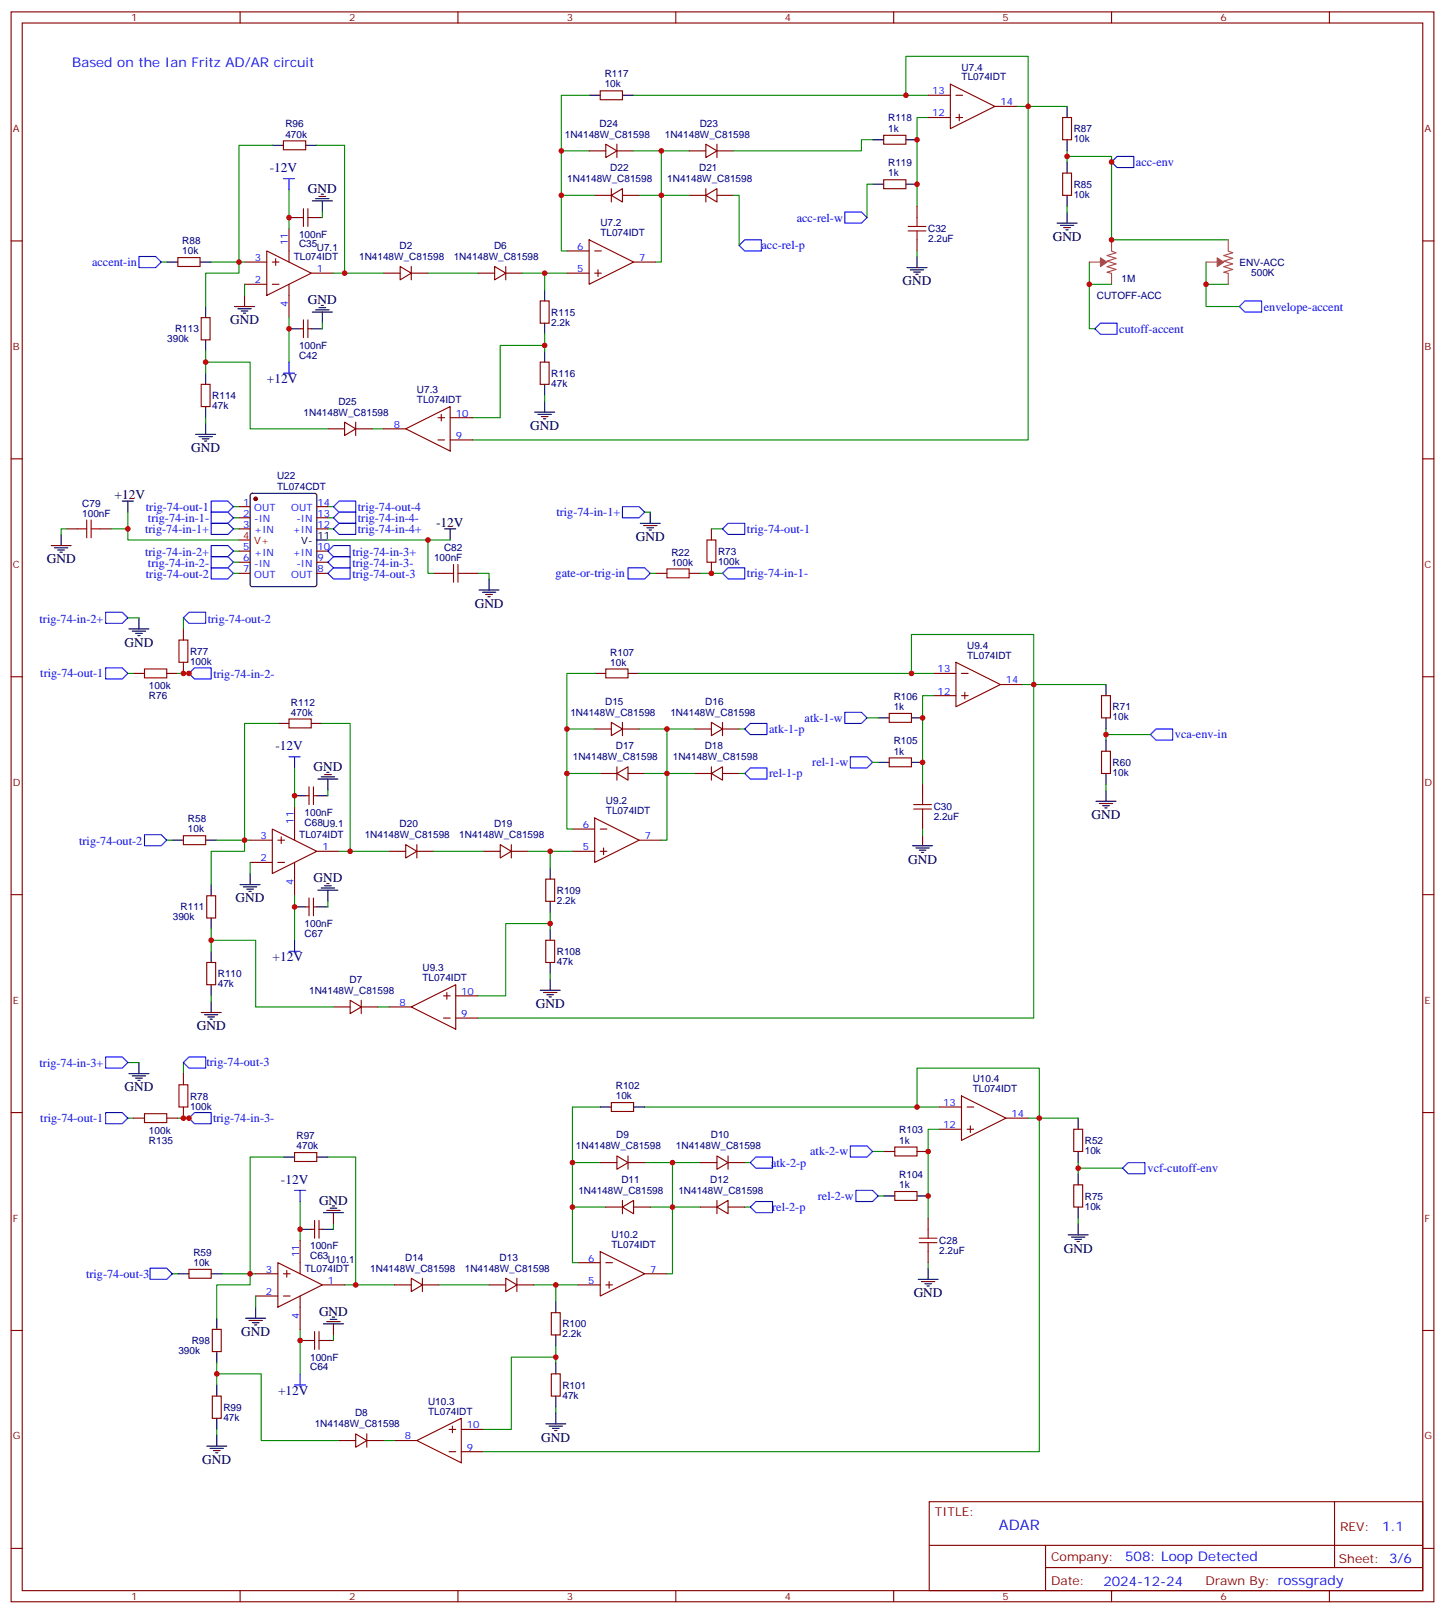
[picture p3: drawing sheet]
<svg xmlns="http://www.w3.org/2000/svg" width="459mm" height="512mm" viewBox="0 0 459 512" stroke-linecap="round" stroke-linejoin="round" font-family="sans-serif">
<g fill="none" stroke="#870000" stroke-width=".35">
<path d="M3.5 3.8h451.6v504.4h-451.6zM7.1 7.3h444.5v497.4h-444.5zM76.2 3.8v3.5M145.3 3.8v3.5M214.5 3.8v3.5M283.6 3.8v3.5M352.8 3.8v3.5M421.9 3.8v3.5M190.5 28.8h7.1v2.8h-7.1zM294.6 30.2h7M294.6 37.3h7M301.6 26.7l14.1 7.1-14.1 7z"/>
<path d="M303.4 30.2h2.1M303.4 37.3h2.1M304.4 36.2v2.1M315.7 33.8h7.1M337.3 37.3h2.8v7h-2.8zM90 44.7h7v2.8h-7zM187 47.9h5.3M192.3 45.8l3.5 2.1-3.5 2.1zM194 59.9v4.2M195.8 45.8v4.2M195.8 47.9h5.3M218.7 47.9h5.3"/>
<path d="M224 45.8l3.5 2.1-3.5 2.1zM224 59.9v4.2M227.5 45.8v4.2M227.5 47.9h5.3M280.5 42.9h7v2.9h-7zM280.5 57h7v2.9h-7zM337.3 54.9h2.8v7.1h-2.8zM3.5 76.4h3.6M84.7 79.6l14.1 7.1-14.1 7zM91.7 72.6v10.5M95.2 69h1.1M96.3 66.2v5.7"/>
<path d="M97.7 66.2v5.7M97.7 69h1.1M179.9 79.6h7.1M187 76.1l14.1 7-14.1 7.1zM188.7 62h5.3M188.7 79.6h2.2M194 62l3.6-2.1v4.2zM197.6 62h5.2M218.7 62h5.3M224 62l3.5-2.1v4.2zM227.5 62h5.3M291 65.5v3.5"/>
<path d="M291 76.1v3.5M451.6 76.4h3.5M56.4 81.7h7.1v2.9h-7.1zM77.6 90.2h7.1M77.6 83.1h7.1M86.4 90.2h2.1M86.4 83.1h2.1M87.5 82.1v2.1M91.7 90.2v10.6M98.8 86.7h7M121.7 86.7h5.3M127 84.6l3.5 2.1-3.5 2.1z"/>
<path d="M130.5 86.7h5.3M130.5 84.6v4.2M151.7 86.7h5.3M157 84.6l3.5 2.1-3.5 2.1zM160.5 86.7h5.3M160.5 84.6v4.2M171.4 95.5h2.9v7.1h-2.9zM179.9 86.7h7.1M188.7 86.7h2.2M189.8 85.6v2.1M201.1 83.1h7M63.9 100.8h2.8v7h-2.8z"/>
<path d="M95.2 104.3h1.1M96.3 101.5v5.6M97.7 101.5v5.6M97.7 104.3h1.1M171.4 114.9h2.9v7.1h-2.9zM63.9 122h2.8v7h-2.8zM104.1 136.1h5.3M109.4 133.9l3.5 2.2-3.5 2.1zM112.9 133.9v4.3M112.9 136.1h5.3M121.7 136.1h7.1M128.8 136.1l14.1-7.1v14.1z"/>
<path d="M139 139.6h2.1M139 132.5h2.1M140.1 131.5v2.1M142.9 139.6h7M142.9 132.5h7M3.5 145.6h3.6M451.6 145.6h3.5M21.2 167.8h3.5M31.7 167.8h3.6M75.8 160.8h3.6M75.8 164.3h3.6M75.8 167.8h3.6"/>
<path d="M75.8 174.9h3.6M75.8 178.4h3.6M100.5 160.8h3.6M100.5 164.3h3.6M100.5 167.8h3.6M100.5 174.9h3.6M100.5 178.4h3.6M225.8 167.8v3.5M225.8 178.4v3.5M58.2 199.6v3.5M75.8 181.9h3.6M100.5 181.9h3.6"/>
<path d="M137.6 181.9h3.5M148.2 181.9h3.5M208.1 181.9h3.6M218.7 181.9h3.5M3.5 214.7h3.6M42.3 213.7h3.6M52.9 213.7h3.5M58.2 210.1v3.6M192.3 212.3h7v2.8h-7zM296.3 213.7h7.1M303.4 210.1l14.1 7.1-14.1 7.1zM305.2 213.7h2.1"/>
<path d="M306.2 219.7v2.1M317.5 217.2h7.1M451.6 214.7h3.5M91.7 228.1h7.1v2.9h-7.1zM188.7 231.3h5.3M194 229.2l3.6 2.1-3.6 2.1zM197.6 231.3h5.2M197.6 229.2v4.2M220.5 231.3h5.3M225.8 229.2l3.5 2.1-3.5 2.1zM229.3 229.2v4.2M229.3 231.3h5.3"/>
<path d="M282.2 226.4h7.1v2.8h-7.1zM296.3 220.7h7.1M305.2 220.7h2.1M349.6 238.4h2.8v7h-2.8zM349.6 220.7h2.8v7.1h-2.8zM93.5 256v10.6M97 252.5h1.1M98.1 249.7v5.6M99.5 249.7v5.6M99.5 252.5h1M188.7 259.5l14.1 7.1-14.1 7zM190.5 245.4h5.3"/>
<path d="M195.8 245.4l3.5-2.1v4.2zM195.8 243.3v4.2M199.3 245.4h5.3M220.5 245.4h5.3M225.8 245.4l3.5-2.1v4.2zM225.8 243.3v4.2M229.3 245.4h5.3M282.2 240.5h7.1v2.8h-7.1zM292.8 249v3.5M292.8 259.5v3.6M58.2 265.2h7.1v2.8h-7.1zM79.4 266.6h7"/>
<path d="M79.4 273.6h7M86.4 263.1l14.1 7-14.1 7.1zM88.2 266.6h2.1M88.2 273.6h2.1M89.3 265.5v2.2M93.5 273.6v10.6M100.5 270.1h7.1M123.5 270.1h5.3M128.8 268l3.5 2.1-3.5 2.1zM132.3 270.1h5.3M132.3 268v4.2M153.5 270.1h5.2"/>
<path d="M158.7 268l3.6 2.1-3.6 2.1zM162.3 270.1h5.3M162.3 268v4.2M173.2 278.9h2.8v7.1h-2.8zM181.7 263.1h7M181.7 270.1h7M190.5 263.1h2.1M190.5 270.1h2.1M191.6 269.1v2.1M202.8 266.6h7.1M3.5 283.9h3.6M65.6 284.2h2.8v7.1h-2.8z"/>
<path d="M97 287.8h1.1M98.1 284.9v5.7M99.5 284.9v5.7M99.5 287.8h1M173.2 298.3h2.8v7.1h-2.8zM451.6 283.9h3.5M65.6 305.4h2.8v7.1h-2.8zM105.8 319.5h5.3M111.1 317.4l3.6 2.1-3.6 2.1zM114.7 319.5h5.2M114.7 317.4v4.2M123.5 319.5h7"/>
<path d="M130.5 319.5l14.1-7v14.1zM140.8 316h2.1M141.8 314.9v2.1M144.6 316h7.1M140.8 323h2.1M144.6 323h7.1M3.5 353h3.6M42.3 354.8h3.6M52.9 354.8h3.5M58.2 340.7v3.5M58.2 351.3v3.5M194 349.8h7.1v2.9h-7.1z"/>
<path d="M298.1 351.3h7.1M298.1 358.3h7.1M305.2 347.7l14.1 7.1-14.1 7zM306.9 351.3h2.1M306.9 358.3h2.1M308 357.3v2.1M319.3 354.8h7M340.8 358.3h2.8v7.1h-2.8zM451.6 353h3.5M93.5 365.7h7v2.8h-7zM190.5 368.9h5.3M195.8 366.8l3.5 2.1-3.5 2.1z"/>
<path d="M199.3 366.8v4.2M199.3 368.9h5.3M222.2 368.9h5.3M227.5 366.8l3.6 2.1-3.6 2.1zM231.1 368.9h5.3M231.1 366.8v4.2M284 378.1h7v2.8h-7zM284 364h7v2.8h-7zM340.8 376h2.8v7h-2.8zM95.2 393.6v10.6M98.8 390.1h1M99.8 387.2v5.7"/>
<path d="M101.2 387.2v5.7M101.2 390.1h1.1M190.5 397.1l14.1 7.1-14.1 7zM192.3 383h5.3M197.6 383l3.5-2.1v4.2zM197.6 380.9v4.2M201.1 383h5.3M222.2 383h5.3M227.5 383l3.6-2.1v4.2zM227.5 380.9v4.2M231.1 383h5.3M294.6 386.5v3.6"/>
<path d="M294.6 397.1v3.5M60 402.8h7v2.8h-7zM81.1 404.2h7.1M81.1 411.2h7.1M88.2 400.6l14.1 7.1-14.1 7.1zM90 404.2h2.1M90 411.2h2.1M91 403.1v2.1M95.2 411.2v10.6M102.3 407.7h7.1M125.2 407.7h5.3M130.5 405.6l3.6 2.1-3.6 2.1z"/>
<path d="M134.1 407.7h5.2M134.1 405.6v4.2M155.2 407.7h5.3M160.5 405.6l3.5 2.1-3.5 2.1zM164 407.7h5.3M164 405.6v4.2M175 416.5h2.8v7.1h-2.8zM183.4 400.6h7.1M183.4 407.7h7.1M192.3 400.6h2.1M192.3 407.7h2.1M193.3 406.6v2.2"/>
<path d="M204.6 404.2h7.1M3.5 422.2h3.6M67.4 421.8h2.8v7.1h-2.8zM98.8 425.3h1M99.8 422.5v5.7M101.2 422.5v5.7M101.2 425.3h1.1M175 435.9h2.8v7.1h-2.8zM451.6 422.2h3.5M67.4 443h2.8v7h-2.8zM107.6 457.1h5.3M112.9 455l3.5 2.1-3.5 2.1z"/>
<path d="M116.4 457.1h5.3M116.4 455v4.2M125.2 457.1h7.1M132.3 457.1l14.1-7.1v14.1zM142.5 453.6h2.1M143.6 452.5v2.1M146.4 453.6h7.1M142.5 460.6h2.1M146.4 460.6h7.1M294.9 476.5h156.7v28.2h-156.7zM423.5 476.5l.1 20.9M3.5 491.3h3.6"/>
<path d="M295 490.3h156.4M331.8 497.4h119.6M331.8 490.3v14.2M451.6 491.3h3.5M76.2 504.7v3.5M145.3 504.7v3.5M214.5 504.7v3.5M283.6 504.7v3.5M352.8 504.7v3.5M421.9 504.7v3.5"/>
</g>
<g fill="none" stroke="#000" stroke-width=".35">
<path d="M187 30.2h3.5M197.6 30.2h3.5M338.7 33.8v3.5M86.4 46.1h3.6M97 46.1h3.5M276.9 44.3h3.6M276.9 58.5h3.6M287.5 44.3h3.5M287.5 58.5h3.5M338.7 44.3v3.6M338.7 51.4v3.5M91.7 69h3.5"/>
<path d="M98.8 69h3.5M99.1 63.7h6.4M100.2 63h4.2M101.2 62.3h2.2M102 61.6h.7M102.3 63.7v3.6M335.5 70.8h6.3M336.5 71.5h4.3M337.6 72.2h2.1M338.3 72.9h.7M338.7 62v3.5M338.7 67.3v3.5"/>
<path d="M52.9 83.1h3.5M63.5 83.1h3.5M65.3 97.3v3.5M74.4 97.3h6.4M75.5 98h4.2M76.6 98.7h2.1M77.3 99.4h.7M77.6 93.7v3.6M99.1 99h6.4M100.2 98.3h4.2M101.2 97.6h2.2M102 96.9h.7"/>
<path d="M102.3 99v3.6M172.9 92v3.5M287.9 84.9h6.3M288.9 85.6h4.3M290 86.3h2.1M290.7 87h.7M291 81.4v3.5M65.3 107.8v3.6M65.3 118.4v3.6M91.7 104.3h3.5M98.8 104.3h3.5M172.9 102.6v3.5"/>
<path d="M172.9 111.4v3.5M62.1 137.8h6.3M63.1 138.5h4.3M64.2 139.2h2.1M64.9 139.9h.7M65.3 129v3.5M65.3 134.3v3.5M169.7 130.8h6.3M170.7 131.5h4.3M171.8 132.2h2.1M172.5 132.9h.7M172.9 122v3.5"/>
<path d="M172.9 127.2v3.6M38.8 159h3.5M40.6 159v3.5M79.6 156.7l.5-.2h19.7l.5 .2 .2 .5v28.3l-.2 .5-.5 .2h-19.7l-.5-.3-.2-.4v-28.3zM16.2 173.1h6.4M17.3 173.8h4.2M18.3 174.5h2.2M19 175.2h.8M19.4 169.6v3.5M100.5 171.3h3.6M141.1 167.8h3.5M142.9 167.8v3.5"/>
<path d="M203.2 166.1h6.3M204.3 166.8h4.2M205.3 167.5h2.1M206 168.2h.7M206.4 162.5v3.6M40.9 199.6h6.4M44.1 196v3.6M152 187.2h6.4M153.1 187.9h4.2M154.2 188.6h2.1M154.9 189.3h.7M155.2 183.7v3.5"/>
<path d="M42 200.3h4.2M43 201h2.2M43.7 201.7h.7M188.7 213.7h3.6M199.3 213.7h3.5M351 217.2v3.5M88.2 229.6h3.5M98.8 229.6h3.5M278.7 227.8h3.5M289.3 227.8h3.5M351 227.8v3.5M351 234.8v3.6"/>
<path d="M93.5 252.5h3.5M100.5 252.5h3.6M100.9 247.2h6.3M102 246.5h4.2M103 245.8h2.1M103.7 245.1h.7M104.1 247.2v3.5M278.7 241.9h3.5M289.3 241.9h3.5M347.8 254.2h6.4M348.9 255h4.2M350 255.7h2.1"/>
<path d="M350.7 256.4h.7M351 245.4v3.6M351 250.7v3.5M54.7 266.6h3.5M65.3 266.6h3.5M79.4 277.2v3.5M174.6 275.4v3.5M289.6 268.4h6.4M290.7 269.1h4.2M291.7 269.8h2.2M292.5 270.5h.7M292.8 264.8v3.6"/>
<path d="M67 280.7v3.5M67 291.3v3.5M76.2 280.7h6.3M77.3 281.4h4.2M78.3 282.1h2.1M79 282.8h.7M93.5 287.8h3.5M100.5 287.8h3.6M100.9 282.5h6.3M102 281.8h4.2M103 281.1h2.1M103.7 280.4h.7"/>
<path d="M104.1 282.5v3.5M174.6 286v3.5M174.6 294.8v3.5M67 301.9v3.5M67 312.5v3.5M67 317.7v3.6M171.4 314.2h6.4M172.5 314.9h4.2M173.6 315.6h2.1M174.3 316.3h.7M174.6 305.4v3.5M174.6 310.7v3.5"/>
<path d="M44.1 337.1v3.6M63.9 321.3h6.3M64.9 322h4.2M66 322.7h2.1M66.7 323.4h.7M40.9 340.7h6.4M42 341.4h4.2M43 342.1h2.2M43.7 342.8h.7M190.5 351.3h3.5M201.1 351.3h3.5M342.2 354.8v3.5"/>
<path d="M90 367.1h3.5M100.5 367.1h3.6M280.5 379.5h3.5M280.5 365.4h3.5M291 379.5h3.6M291 365.4h3.6M342.2 365.4v3.5M342.2 372.4v3.6M95.2 390.1h3.6M102.3 390.1h3.5M102.7 384.8h6.3M103.7 384.1h4.2"/>
<path d="M104.8 383.4h2.1M105.5 382.7h.7M105.8 384.8v3.5M339 391.8h6.4M340.1 392.5h4.2M341.1 393.2h2.2M341.8 393.9h.7M342.2 383v3.5M342.2 388.3v3.5M56.4 404.2h3.6M67 404.2h3.6M68.8 418.3v3.5"/>
<path d="M78 418.3h6.3M79 419h4.3M80.1 419.7h2.1M81.1 414.8v3.5M103.7 419.3h4.2M104.8 418.6h2.1M105.5 417.9h.7M176.4 413v3.5M291.4 405.9h6.3M292.5 406.6h4.2M293.5 407.4h2.1M294.2 408.1h.7"/>
<path d="M294.6 402.4v3.5M68.8 428.9v3.5M68.8 439.5v3.5M80.8 420.4h.7M95.2 425.3h3.6M102.3 425.3h3.5M102.7 420.1h6.3M105.8 420.1v3.5M176.4 423.6v3.5M176.4 432.4v3.5M65.6 458.9h6.4M66.7 459.6h4.2"/>
<path d="M68.8 450v3.6M68.8 455.3v3.6M173.2 451.8h6.4M174.3 452.5h4.2M175.3 453.2h2.1M176 453.9h.7M176.4 443v3.5M176.4 448.3v3.5M67.7 460.3h2.1M68.4 461h.7"/>
</g>
<g fill="none" stroke="#008700" stroke-width=".35">
<path d="M187 30.2h-8.8v17.7M201.1 30.2h93.5M287.5 30.2v-12.3h38.8v15.9h-3.5M294.6 37.3h-3.6v28.2M338.7 33.8h-12.4v105.8h-176.4M86.4 46.1h-10.6v40.6h-10.5v10.6M100.5 46.1h8.9v40.6h-3.6M187 47.9h-8.8v14.1M201.1 47.9h8.8v14.1h8.8M209.9 47.9h8.8M276.9 44.3h-3.5v3.6h-40.6M276.9 58.5h-1.7v10.5"/>
<path d="M338.7 49.6h14.1v26.5h37M338.7 47.9v3.5M91.7 60.2v12.4M102.3 67.3v1.7M188.7 62h-10.5v17.6h1.7M202.8 62h7.1v21.1h-1.8M232.8 62h1.8v15.9M291 79.6v1.8M338.7 65.5v1.8M51.2 83.1h1.7M67 83.1h10.6M77.6 90.2v3.5"/>
<path d="M109.4 86.7h12.3M135.8 86.7h15.9M165.8 86.7h14.1M172.9 86.7v5.3M345.7 83.1v21.2h1.8M345.7 90.2h7.1M382.8 83.1v14.2h10.5M382.8 90.2h7M65.3 114.9h14.1v21.2h24.7M65.3 111.4v7M91.7 100.8v14.1M102.3 102.6v1.7"/>
<path d="M172.9 109.6h-14.2v22.9h-8.8M172.9 106.1v5.3M65.3 132.5v1.8M118.2 136.1h3.5M172.9 125.5v1.7M21.2 167.8h-1.8v1.8M35.3 167.8h5.3M40.6 162.5v8.8h35.2M74.1 160.8h1.7M74.1 164.3h1.7M74.1 167.8h1.7M74.1 178.4h1.7"/>
<path d="M74.1 174.9h1.7M104.1 160.8h1.7M104.1 164.3h1.7M104.1 167.8h1.7M104.1 171.3h38.8M135.8 171.3v10.6h1.8M204.6 162.5h1.8M225.8 167.8h3.5M40.6 196h3.5M58.2 196v3.6M74.1 181.9h1.7M151.7 181.9h3.5v1.8"/>
<path d="M206.4 181.9h1.7M222.2 181.9h7.1M40.6 213.7h1.7M56.4 213.7h3.6M188.7 213.7h-8.8v17.6M202.8 213.7h93.5M289.3 213.7v-12.4h38.8v15.9h-3.5M351 217.2h-22.9v105.8h-176.4M88.2 229.6h-10.6v40.5h-10.6v10.6M102.3 229.6h8.8v40.5h-3.5M188.7 231.3h-8.8v14.1M202.8 231.3h8.9v14.1h8.8"/>
<path d="M211.7 231.3h8.8M234.6 231.3h1.8M275.2 227.8h3.5M296.3 220.7h-3.5v28.3M351 231.3v3.5M351 233.1h14.1M93.5 243.7v12.3M104.1 250.7v1.8M190.5 245.4h-10.6v17.7h1.8M204.6 245.4h7.1v21.2h-1.8M234.6 245.4h1.8M276.9 241.9h1.8"/>
<path d="M351 249v1.7M52.9 266.6h1.8M68.8 266.6h10.6M79.4 273.6v3.6M111.1 270.1h12.4M137.6 270.1h15.9M167.6 270.1h14.1M174.6 270.1v5.3M292.8 263.1v1.7M67 298.3h14.1v21.2h24.7M67 294.8v7.1M93.5 284.2v14.1"/>
<path d="M104.1 286v1.8M174.6 293.1h-14.1v22.9h-8.8M174.6 289.5v5.3M67 316v1.7M119.9 319.5h3.6M174.6 308.9v1.8M40.6 337.1h3.5M58.2 337.1v3.6M40.6 354.8h1.7M56.4 354.8h3.6M190.5 351.3h-8.8v17.6M204.6 351.3h93.5"/>
<path d="M291 351.3v-12.4h38.8v15.9h-3.5M298.1 358.3h-3.5v28.2M342.2 354.8h-12.4v105.8h-176.3M90 367.1h-10.6v40.6h-10.6v10.6M104.1 367.1h8.8v40.6h-3.5M190.5 368.9h-8.8v14.1M204.6 368.9h8.8v14.1h8.8M213.4 368.9h8.8M236.4 368.9h1.7M276.9 365.4h3.6M278.7 379.5h1.8M342.2 370.7h14.1"/>
<path d="M342.2 368.9v3.5M95.2 381.2v12.4M105.8 388.3v1.8M192.3 383h-10.6v17.6h1.7M206.4 383h7v21.2h-1.7M236.4 383h1.7M342.2 386.5v1.8M54.7 404.2h1.7M70.6 404.2h10.5M81.1 411.2v3.6M112.9 407.7h12.3M139.3 407.7h15.9"/>
<path d="M169.3 407.7h14.1M176.4 407.7v5.3M294.6 400.6v1.8M68.8 435.9h14.1v21.2h24.7M68.8 432.4v7.1M95.2 421.8v14.1M105.8 423.6v1.7M176.4 430.6h-14.1v23h-8.8M176.4 427.1v5.3M68.8 453.6v1.7M121.7 457.1h3.5M176.4 446.5v1.8"/>
</g>
<g fill="none" stroke="#00f" stroke-width=".35">
<path d="M90 56.7h3.5M91.7 56.7v3.5M354.5 49.6h5.3v3.6h-5.3l-1.7-1.8zM236.4 76.1h5.3v3.5h-5.3l-1.8-1.7zM268.1 67.3h5.3l1.8 1.7-1.8 1.8h-5.3zM44.1 81.4h5.3l1.8 1.7-1.8 1.8h-5.3zM395.1 95.5h5.3v3.5h-5.3l-1.8-1.7zM90 118.4h3.5M91.7 114.9v3.5M349.2 102.6h5.3v3.5h-5.3l-1.7-1.8zM67 159h5.3l1.8 1.8-1.8 1.7h-5.3zM107.6 159h5.3v3.5h-5.3l-1.8-1.7z"/>
<path d="M67 166.1h5.3l1.8 1.7-1.8 1.8h-5.3zM67 162.5h5.3l1.8 1.8-1.8 1.8h-5.3zM67 173.1h5.3l1.8 1.8-1.8 1.7h-5.3zM67 176.6h5.3l1.8 1.8-1.8 1.8h-5.3zM104.1 174.9l1.7-1.8h5.3v3.5h-5.3zM104.1 178.4l1.7-1.8h5.3v3.6h-5.3zM107.6 162.5h5.3v3.6h-5.3l-1.8-1.8zM107.6 166.1h5.3v3.5h-5.3l-1.8-1.8zM197.6 160.8h5.2l1.8 1.7-1.8 1.8h-5.2zM231.1 166.1h5.3v3.5h-5.3l-1.8-1.8zM33.5 194.3h5.3l1.8 1.7-1.8 1.8h-5.3zM58.2 196l1.8-1.7h5.3v3.5h-5.3z"/>
<path d="M67 180.2h5.3l1.8 1.7-1.8 1.8h-5.3zM104.1 181.9l1.7-1.7h5.3v3.5h-5.3zM199.3 180.2h5.3l1.8 1.7-1.8 1.8h-5.3zM229.3 181.9l1.8-1.7h5.3v3.5h-5.3zM33.5 211.9h5.3l1.8 1.8-1.8 1.7h-5.3zM60 213.7l1.7-1.8h5.3v3.5h-5.3zM238.1 229.6h5.3v3.5h-5.3l-1.7-1.8zM268.1 226h5.3l1.8 1.8-1.8 1.8h-5.3zM366.9 231.3h5.3v3.5h-5.3l-1.8-1.7zM91.7 240.1h3.5M93.5 240.1v3.6M236.4 245.4l1.7-1.7h5.3v3.5h-5.3z"/>
<path d="M269.9 240.1h5.3l1.7 1.8-1.7 1.8h-5.3zM45.9 264.8h5.3l1.7 1.8-1.7 1.8h-5.3zM93.5 298.3v3.6M91.7 301.9h3.5M33.5 335.4h5.3l1.8 1.7-1.8 1.8h-5.3zM58.2 337.1l1.8-1.7h5.3v3.5h-5.3zM33.5 353h5.3l1.8 1.8-1.8 1.8h-5.3zM61.7 353h5.3v3.6h-5.3l-1.7-1.8zM93.5 377.7h3.5M95.2 377.7v3.5M239.9 367.1h5.3v3.6h-5.3l-1.8-1.8zM269.9 363.6h5.3l1.7 1.8-1.7 1.7h-5.3z"/>
<path d="M271.6 377.7h5.3l1.8 1.8-1.8 1.7h-5.3zM358.1 368.9h5.3v3.5h-5.3l-1.8-1.7zM238.1 383l1.8-1.8h5.3v3.6h-5.3zM47.6 402.4h5.3l1.8 1.8-1.8 1.7h-5.3zM93.5 439.5h3.5M95.2 435.9v3.6"/>
</g>
<circle cx="81.1" cy="158.3" r=".53" fill="#870000" stroke="#870000" stroke-width=".35"/>
<path d="M75.8 171.3h3.6" fill="none" stroke="#f00" stroke-width=".35"/>
<g fill="none" stroke="#a10000" stroke-width=".35">
<path d="M288.2 71.9h5.7M288.2 73.3h5.7M291 69v2.9M291 73.3v2.8M24.7 167.8h2.8M27.5 165v5.6M28.9 167.8h2.8M28.9 165v5.6M143.9 179.1v5.6M145.3 179.1v5.6M224.4 171.3h2.8v7.1h-2.8zM141.1 181.9h2.8"/>
<path d="M145.3 181.9h2.9M211.7 180.5h7v2.8h-7zM45.9 212.3h7v2.8h-7zM56.8 203.1h2.8v7h-2.8zM290 255.3h5.6M290 256.7h5.6M292.8 252.5v2.8M292.8 256.7v2.8M45.9 353.4h7v2.8h-7zM56.8 344.2h2.8v7.1h-2.8zM291.7 392.9h5.7M291.7 394.3h5.7"/>
<path d="M294.6 390.1v2.8M294.6 394.3v2.8"/>
</g>
<path d="M352.8 76.1v3.5M352.8 79.7l1.4 .5-2.8 .9 2.8 .9-2.8 .9 2.8 .8-2.8 .9 2.8 .9-2.8 .9 1.4 .3v3.5M389.8 76.1v3.5M389.8 79.7l1.4 .5-2.8 .9 2.8 .9-2.8 .9 2.8 .8-2.8 .9 2.8 .9-2.8 .9 1.4 .3v3.5M345.7 83.1h3.5M382.8 83.1h3.4" fill="none" stroke="#a64a4a" stroke-width=".35"/>
<g fill="#a64a4a" stroke="#a64a4a" stroke-width=".32">
<path d="M349.2 81.8l2.2 1.4-2.2 1.4z"/>
<path d="M386.3 81.8l2.1 1.4-2.1 1.4z"/>
</g>
<g fill="#c00">
<circle cx="93.5" cy="252.5" r=".88"/>
<circle cx="93.5" cy="287.8" r=".88"/>
<circle cx="77.6" cy="266.6" r=".88"/>
<circle cx="111.1" cy="270.1" r=".88"/>
<circle cx="179.9" cy="245.4" r=".88"/>
<circle cx="211.7" cy="245.4" r=".88"/>
<circle cx="211.7" cy="231.3" r=".88"/>
<circle cx="174.6" cy="270.1" r=".88"/>
<circle cx="67" cy="298.3" r=".88"/>
<circle cx="174.6" cy="293.1" r=".88"/>
<circle cx="179.9" cy="231.3" r=".88"/>
<circle cx="289.3" cy="213.7" r=".88"/>
<circle cx="328.1" cy="217.2" r=".88"/>
<circle cx="292.8" cy="227.8" r=".88"/>
<circle cx="292.8" cy="241.9" r=".88"/>
<circle cx="294.6" cy="379.5" r=".88"/>
<circle cx="294.6" cy="365.4" r=".88"/>
<circle cx="329.8" cy="354.8" r=".88"/>
<circle cx="291" cy="351.3" r=".88"/>
<circle cx="181.7" cy="368.9" r=".88"/>
<circle cx="176.4" cy="430.6" r=".88"/>
<circle cx="68.8" cy="435.9" r=".88"/>
<circle cx="176.4" cy="407.7" r=".88"/>
<circle cx="213.4" cy="368.9" r=".88"/>
<circle cx="213.4" cy="383" r=".88"/>
<circle cx="181.7" cy="383" r=".88"/>
<circle cx="112.9" cy="407.7" r=".88"/>
<circle cx="79.4" cy="404.2" r=".88"/>
<circle cx="95.3" cy="425.3" r=".88"/>
<circle cx="95.3" cy="390.1" r=".88"/>
<circle cx="351" cy="233.1" r=".88"/>
<circle cx="342.2" cy="370.7" r=".88"/>
<circle cx="338.7" cy="49.6" r=".88"/>
<circle cx="91.7" cy="69" r=".88"/>
<circle cx="91.7" cy="104.3" r=".88"/>
<circle cx="75.8" cy="83.1" r=".88"/>
<circle cx="109.4" cy="86.7" r=".88"/>
<circle cx="178.2" cy="62" r=".88"/>
<circle cx="209.9" cy="62" r=".88"/>
<circle cx="209.9" cy="47.9" r=".88"/>
<circle cx="172.9" cy="86.7" r=".88"/>
<circle cx="65.3" cy="114.9" r=".88"/>
<circle cx="172.9" cy="109.6" r=".88"/>
<circle cx="178.2" cy="47.9" r=".88"/>
<circle cx="287.5" cy="30.2" r=".88"/>
<circle cx="326.3" cy="33.8" r=".88"/>
<circle cx="291" cy="44.3" r=".88"/>
<circle cx="291" cy="58.5" r=".88"/>
<circle cx="40.6" cy="167.8" r=".88"/>
<circle cx="135.8" cy="171.3" r=".88"/>
<circle cx="225.8" cy="181.9" r=".88"/>
<circle cx="58.2" cy="213.7" r=".88"/>
<circle cx="60" cy="213.7" r=".88"/>
<circle cx="60" cy="354.8" r=".88"/>
<circle cx="58.2" cy="354.8" r=".88"/>
<circle cx="352.8" cy="76.1" r=".88"/>
<circle cx="345.7" cy="90.2" r=".88"/>
<circle cx="382.8" cy="90.2" r=".88"/>
<circle cx="352.8" cy="51.4" r=".88"/>
</g>
<text font-size="4.6" fill="#00f" x="317" y="485.5">ADAR</text>
<g font-size="4.2" fill="#00f">
<text x="22.9" y="21.4">Based on the Ian Fritz AD/AR circuit</text>
<text x="438.7" y="485.8">1.1</text>
<text x="357.1" y="495.3">508: Loop Detected</text>
<text x="350.2" y="503.1">2024-12-24</text>
</g>
<g font-size="4.2" fill="#000080">
<text x="85.6" y="54.6">-12V</text>
<text x="84.7" y="121.6">+12V</text>
<text x="87.4" y="238.1">-12V</text>
<text x="86.5" y="305">+12V</text>
<text x="89.2" y="375.6">-12V</text>
<text x="88.3" y="442.6">+12V</text>
</g>
<g font-size="4.2">
<text x="97.7" y="61.3">GND</text>
<text x="334.1" y="76.4">GND</text>
<text x="286.5" y="90.6">GND</text>
<text x="97.7" y="96.6">GND</text>
<text x="73" y="102.9">GND</text>
<text x="168.3" y="136.4">GND</text>
<text x="60.7" y="143.5">GND</text>
<text x="36.3" y="158.3">+12V</text>
<text x="138.4" y="167.1">-12V</text>
<text x="201.8" y="171.7">GND</text>
<text x="14.8" y="178.8">GND</text>
<text x="150.7" y="192.9">GND</text>
<text x="39.5" y="205.2">GND</text>
<text x="99.5" y="244.7">GND</text>
<text x="346.5" y="259.9">GND</text>
<text x="288.2" y="274">GND</text>
<text x="99.5" y="280">GND</text>
<text x="74.8" y="286.3">GND</text>
<text x="170" y="319.9">GND</text>
<text x="62.4" y="326.9">GND</text>
<text x="39.5" y="346.3">GND</text>
<text x="101.2" y="382.3">GND</text>
<text x="337.6" y="397.5">GND</text>
<text x="290" y="411.6">GND</text>
<text x="101.2" y="417.6">GND</text>
<text x="76.6" y="423.9">GND</text>
<text x="171.8" y="457.4">GND</text>
<text x="64.2" y="464.5">GND</text>
</g>
<g font-size="3.9" fill="#00f">
<text x="360.5" y="52.6">acc-env</text>
<text x="252.9" y="70.3">acc-rel-w</text>
<text x="241.7" y="79.1">acc-rel-p</text>
<text x="29.2" y="84.4">accent-in</text>
<text x="401.1" y="98.5">envelope-accent</text>
<text x="355.2" y="105.6">cutoff-accent</text>
<text x="46.3" y="162">trig-74-out-1</text>
<text x="47" y="165.5">trig-74-in-1-</text>
<text x="113.6" y="165.5">trig-74-in-4-</text>
<text x="113.6" y="162">trig-74-out-4</text>
<text x="176.6" y="163.8">trig-74-in-1+</text>
<text x="46.1" y="169.1">trig-74-in-1+</text>
<text x="113.6" y="169.1">trig-74-in-4+</text>
<text x="237.1" y="169.1">trig-74-out-1</text>
<text x="46.1" y="176.4">trig-74-in-2+</text>
<text x="47" y="180">trig-74-in-2-</text>
<text x="111.8" y="176.4">trig-74-in-3+</text>
<text x="111.8" y="180">trig-74-in-3-</text>
<text x="46.3" y="183.5">trig-74-out-2</text>
<text x="111.8" y="183.5">trig-74-out-3</text>
<text x="176.4" y="183.2">gate-or-trig-in</text>
<text x="237.1" y="183.2">trig-74-in-1-</text>
<text x="12.6" y="197.6">trig-74-in-2+</text>
<text x="66" y="197.6">trig-74-out-2</text>
<text x="12.8" y="214.9">trig-74-out-1</text>
<text x="67.7" y="215.3">trig-74-in-2-</text>
<text x="244.1" y="232.6">atk-1-p</text>
<text x="255.4" y="229">atk-1-w</text>
<text x="372.9" y="234.3">vca-env-in</text>
<text x="257.8" y="243.1">rel-1-w</text>
<text x="244.1" y="246.7">rel-1-p</text>
<text x="25.1" y="268.2">trig-74-out-2</text>
<text x="12.6" y="338.4">trig-74-in-3+</text>
<text x="65.5" y="338.4">trig-74-out-3</text>
<text x="12.8" y="356">trig-74-out-1</text>
<text x="67.7" y="356">trig-74-in-3-</text>
<text x="244.7" y="370.2">atk-2-p</text>
<text x="257.1" y="366.6">atk-2-w</text>
<text x="364.2" y="371.9">vcf-cutoff-env</text>
<text x="259.6" y="380.8">rel-2-w</text>
<text x="245.1" y="384.3">rel-2-p</text>
<text x="27.3" y="405.4">trig-74-out-3</text>
</g>
<g font-size="3.9" fill="#800">
<text x="296.7" y="481.1">TITLE:</text>
<text x="425.3" y="485.8">REV:</text>
<text x="333.6" y="495.3">Company:</text>
<text x="425" y="495.9">Sheet: 3/6</text>
<text x="333.6" y="503">Date:</text>
<text x="382.6" y="503">Drawn By: rossgrady</text>
</g>
<g font-size="3.2" fill="#800">
<text x="41.6" y="6.8">1</text>
<text x="110.8" y="6.8">2</text>
<text x="179.9" y="6.8">3</text>
<text x="249.1" y="6.8">4</text>
<text x="318.2" y="6.8">5</text>
<text x="387.3" y="6.8">6</text>
<text x="4.1" y="41.9">A</text>
<text x="452.1" y="41.9">A</text>
<text x="4.1" y="111">B</text>
<text x="452.1" y="111">B</text>
<text x="4.1" y="180.2">C</text>
<text x="452.1" y="180.2">C</text>
<text x="4.1" y="249.3">D</text>
<text x="452.1" y="249.3">D</text>
<text x="4.1" y="318.5">E</text>
<text x="452.1" y="318.5">E</text>
<text x="4.1" y="387.6">F</text>
<text x="452.1" y="387.6">F</text>
<text x="4.1" y="456.7">G</text>
<text x="452.1" y="456.7">G</text>
<text x="41.6" y="507.7">1</text>
<text x="110.8" y="507.7">2</text>
<text x="179.9" y="507.7">3</text>
<text x="249.1" y="507.7">4</text>
<text x="318.2" y="507.7">5</text>
<text x="387.3" y="507.7">6</text>
</g>
<g font-size="3.2" fill="#000080">
<text x="305.2" y="22.4">U7.4</text>
<text x="191.9" y="27.8">10k</text>
<text x="191.9" y="24.6">R117</text>
<text x="305.2" y="25.5">TL074IDT</text>
<text x="90.6" y="40.4">R96</text>
<text x="190.3" y="40.2">D24</text>
<text x="222.1" y="40.2">D23</text>
<text x="281.9" y="41.9">1k</text>
<text x="281.9" y="38.5">R118</text>
<text x="340.8" y="42">R87</text>
<text x="90.6" y="43.6">470k</text>
<text x="179.3" y="43.7">1N4148W_C81598</text>
<text x="211" y="43.7">1N4148W_C81598</text>
<text x="340.8" y="45.1">10k</text>
<text x="281.9" y="52.6">R119</text>
<text x="180" y="57.8">1N4148W_C81598</text>
<text x="193.7" y="54.3">D22</text>
<text x="211.8" y="57.8">1N4148W_C81598</text>
<text x="221.9" y="54.3">D21</text>
<text x="281.9" y="56">1k</text>
<text x="340.8" y="59.6">R85</text>
<text x="340.8" y="62.8">10k</text>
<text x="190.5" y="71.8">U7.2</text>
<text x="57.9" y="77.5">R88</text>
<text x="94.9" y="75.4">100nF</text>
<text x="190.5" y="74.9">TL074IDT</text>
<text x="294.6" y="76.9">2.2uF</text>
<text x="294.6" y="73.7">C32</text>
<text x="57.9" y="80.7">10k</text>
<text x="93.2" y="82.5">TL074IDT</text>
<text x="94.9" y="78.5">C35</text>
<text x="100.5" y="79.6">U7.1</text>
<text x="114" y="82.5">1N4148W_C81598</text>
<text x="126.8" y="79">D2</text>
<text x="144" y="82.5">1N4148W_C81598</text>
<text x="156.8" y="79">D6</text>
<text x="355.9" y="89.6">1M</text>
<text x="393.4" y="84.3">ENV-ACC</text>
<text x="397.1" y="87.5">500K</text>
<text x="348.1" y="94.9">CUTOFF-ACC</text>
<text x="175" y="100.2">R115</text>
<text x="55.6" y="105.4">R113</text>
<text x="175" y="103.3">2.2k</text>
<text x="53.1" y="108.6">390k</text>
<text x="94.9" y="110.7">100nF</text>
<text x="94.9" y="113.8">C42</text>
<text x="175" y="119.6">R116</text>
<text x="132.3" y="124.8">U7.3</text>
<text x="175" y="122.7">47k</text>
<text x="67.4" y="129.8">47k</text>
<text x="67.4" y="126.6">R114</text>
<text x="96.4" y="131.9">1N4148W_C81598</text>
<text x="107.4" y="128.4">D25</text>
<text x="132.3" y="128">TL074IDT</text>
<text x="87.9" y="155.5">TL074CDT</text>
<text x="87.9" y="152.1">U22</text>
<text x="26.1" y="160.8">C79</text>
<text x="26.1" y="163.9">100nF</text>
<text x="137.7" y="178">100nF</text>
<text x="140.9" y="174.9">C82</text>
<text x="213.1" y="179.5">100k</text>
<text x="213.1" y="176.3">R22</text>
<text x="227.9" y="179.2">100k</text>
<text x="227.9" y="176">R73</text>
<text x="60.3" y="207.8">R77</text>
<text x="193.7" y="208">R107</text>
<text x="307" y="209">TL074IDT</text>
<text x="307" y="205.8">U9.4</text>
<text x="60.3" y="211">100k</text>
<text x="193.7" y="211.2">10k</text>
<text x="47.3" y="218.6">100k</text>
<text x="47.3" y="221.8">R76</text>
<text x="283.6" y="222">R106</text>
<text x="92.4" y="227.1">470k</text>
<text x="92.4" y="223.9">R112</text>
<text x="181" y="227.2">1N4148W_C81598</text>
<text x="192.1" y="223.6">D15</text>
<text x="212.8" y="227.2">1N4148W_C81598</text>
<text x="223.8" y="223.6">D16</text>
<text x="283.6" y="225.3">1k</text>
<text x="353.1" y="225.4">R71</text>
<text x="353.1" y="228.6">10k</text>
<text x="195.4" y="237.7">D17</text>
<text x="223.7" y="237.7">D18</text>
<text x="283.6" y="239.4">1k</text>
<text x="283.6" y="236.1">R105</text>
<text x="181.8" y="241.3">1N4148W_C81598</text>
<text x="213.5" y="241.3">1N4148W_C81598</text>
<text x="353.1" y="243">R60</text>
<text x="353.1" y="246.2">10k</text>
<text x="192.3" y="255.2">U9.2</text>
<text x="296.3" y="257.2">C30</text>
<text x="59.6" y="260.9">R58</text>
<text x="96.7" y="258.8">100nF</text>
<text x="96.7" y="262">C68U9.1</text>
<text x="126.8" y="262.4">D20</text>
<text x="156.8" y="262.4">D19</text>
<text x="192.3" y="258.3">TL074IDT</text>
<text x="296.3" y="260.3">2.2uF</text>
<text x="59.6" y="264.1">10k</text>
<text x="95" y="266">TL074IDT</text>
<text x="115.8" y="266">1N4148W_C81598</text>
<text x="145.8" y="266">1N4148W_C81598</text>
<text x="176.7" y="286.8">2.2k</text>
<text x="176.7" y="283.6">R109</text>
<text x="54.9" y="292.1">390k</text>
<text x="57.3" y="288.9">R111</text>
<text x="96.7" y="294.1">100nF</text>
<text x="96.7" y="297.2">C67</text>
<text x="176.7" y="303">R108</text>
<text x="69.1" y="310.1">R110</text>
<text x="110.9" y="311.8">D7</text>
<text x="134.1" y="311.4">TL074IDT</text>
<text x="134.1" y="308.2">U9.3</text>
<text x="176.7" y="306.2">47k</text>
<text x="69.1" y="313.2">47k</text>
<text x="98.1" y="315.4">1N4148W_C81598</text>
<text x="195.4" y="345.6">R102</text>
<text x="308.7" y="346.5">TL074IDT</text>
<text x="308.7" y="343.4">U10.4</text>
<text x="60.3" y="352.1">100k</text>
<text x="60.3" y="348.9">R78</text>
<text x="195.4" y="348.8">10k</text>
<text x="47.3" y="359.7">100k</text>
<text x="285.4" y="359.6">R103</text>
<text x="47.3" y="362.9">R135</text>
<text x="94.1" y="364.7">470k</text>
<text x="94.1" y="361.5">R97</text>
<text x="182.8" y="364.7">1N4148W_C81598</text>
<text x="195.6" y="361.2">D9</text>
<text x="214.5" y="364.7">1N4148W_C81598</text>
<text x="225.6" y="361.2">D10</text>
<text x="285.4" y="362.9">1k</text>
<text x="344.3" y="363">R52</text>
<text x="344.3" y="366.2">10k</text>
<text x="197.2" y="375.3">D11</text>
<text x="225.4" y="375.3">D12</text>
<text x="285.4" y="377">1k</text>
<text x="285.4" y="373.7">R104</text>
<text x="183.6" y="378.9">1N4148W_C81598</text>
<text x="215.3" y="378.8">1N4148W_C81598</text>
<text x="344.3" y="383.8">10k</text>
<text x="344.3" y="380.6">R75</text>
<text x="194.1" y="395.9">TL074IDT</text>
<text x="194.1" y="392.8">U10.2</text>
<text x="298.1" y="394.7">C28</text>
<text x="61.4" y="401.7">10k</text>
<text x="61.4" y="398.5">R59</text>
<text x="98.4" y="396.4">100nF</text>
<text x="98.4" y="399.5">C63</text>
<text x="104.1" y="400.6">U10.1</text>
<text x="128.6" y="400">D14</text>
<text x="158.6" y="400">D13</text>
<text x="298.1" y="397.9">2.2uF</text>
<text x="96.7" y="403.5">TL074IDT</text>
<text x="117.5" y="403.6">1N4148W_C81598</text>
<text x="147.5" y="403.6">1N4148W_C81598</text>
<text x="178.5" y="424.4">2.2k</text>
<text x="178.5" y="421.2">R100</text>
<text x="56.6" y="429.7">390k</text>
<text x="60.9" y="426.5">R98</text>
<text x="98.4" y="431.7">100nF</text>
<text x="98.4" y="434.8">C64</text>
<text x="178.5" y="443.8">47k</text>
<text x="178.5" y="440.6">R101</text>
<text x="70.9" y="447.7">R99</text>
<text x="112.7" y="449.4">D8</text>
<text x="135.9" y="449">TL074IDT</text>
<text x="135.9" y="445.8">U10.3</text>
<text x="70.9" y="450.8">47k</text>
<text x="99.9" y="452.9">1N4148W_C81598</text>
</g>
<g font-size="3.2" fill="#00f">
<text x="295.8" y="29.9">13</text>
<text x="317.5" y="33.4">14</text>
<text x="295.8" y="36.9">12</text>
<text x="91.4" y="77.9" transform="rotate(-90 91.4 77.9)">11</text>
<text x="80.9" y="82.8">3</text>
<text x="183.2" y="79.3">6</text>
<text x="202.8" y="82.8">7</text>
<text x="80.9" y="89.9">2</text>
<text x="100.5" y="86.3">1</text>
<text x="183.2" y="86.3">5</text>
<text x="91.4" y="97.5" transform="rotate(-90 91.4 97.5)">4</text>
<text x="125" y="135.7">8</text>
<text x="144.6" y="132.2">10</text>
<text x="144.6" y="139.2">9</text>
<text x="77.2" y="160.4">1</text>
<text x="100.7" y="160.4">14</text>
<text x="77.2" y="163.9">2</text>
<text x="77.2" y="167.5">3</text>
<text x="80.7" y="162.2">OUT</text>
<text x="80.7" y="165.7">-IN</text>
<text x="92.5" y="162.2">OUT</text>
<text x="94.1" y="165.7">-IN</text>
<text x="100.7" y="167.5">12</text>
<text x="100.7" y="163.9">13</text>
<text x="80.7" y="169.2">+IN</text>
<text x="92.9" y="169.2">+IN</text>
<text x="77.2" y="174.5">5</text>
<text x="77.2" y="178">6</text>
<text x="80.7" y="176.3">+IN</text>
<text x="80.7" y="179.8">-IN</text>
<text x="92.9" y="176.3">+IN</text>
<text x="94.1" y="179.8">-IN</text>
<text x="100.7" y="178">9</text>
<text x="100.7" y="174.5">10</text>
<text x="77.2" y="181.6">7</text>
<text x="80.7" y="183.3">OUT</text>
<text x="92.5" y="183.3">OUT</text>
<text x="100.7" y="181.6">8</text>
<text x="297.6" y="213.3">13</text>
<text x="297.6" y="220.4">12</text>
<text x="319.3" y="216.9">14</text>
<text x="93.1" y="261.3" transform="rotate(-90 93.1 261.3)">11</text>
<text x="185" y="262.7">6</text>
<text x="82.6" y="266.2">3</text>
<text x="102.3" y="269.8">1</text>
<text x="185" y="269.8">5</text>
<text x="204.6" y="266.2">7</text>
<text x="82.6" y="273.3">2</text>
<text x="93.1" y="281" transform="rotate(-90 93.1 281)">4</text>
<text x="146.4" y="315.6">10</text>
<text x="126.7" y="319.2">8</text>
<text x="146.4" y="322.7">9</text>
<text x="299.4" y="350.9">13</text>
<text x="299.4" y="358">12</text>
<text x="321" y="354.4">14</text>
<text x="94.9" y="398.9" transform="rotate(-90 94.9 398.9)">11</text>
<text x="186.7" y="400.3">6</text>
<text x="84.4" y="403.8">3</text>
<text x="104.1" y="407.4">1</text>
<text x="186.7" y="407.4">5</text>
<text x="206.4" y="403.8">7</text>
<text x="84.4" y="410.9">2</text>
<text x="94.9" y="418.5" transform="rotate(-90 94.9 418.5)">4</text>
<text x="148.2" y="453.2">10</text>
<text x="128.5" y="456.7">8</text>
<text x="148.2" y="460.3">9</text>
</g>
<g font-size="3.2" fill="#f00">
<text x="77.2" y="171">4</text>
<text x="80.7" y="172.8">V+</text>
</g>
<g font-size="3.2">
<text x="95.6" y="172.8">V-</text>
<text x="100.7" y="171">11</text>
</g>
</svg>
